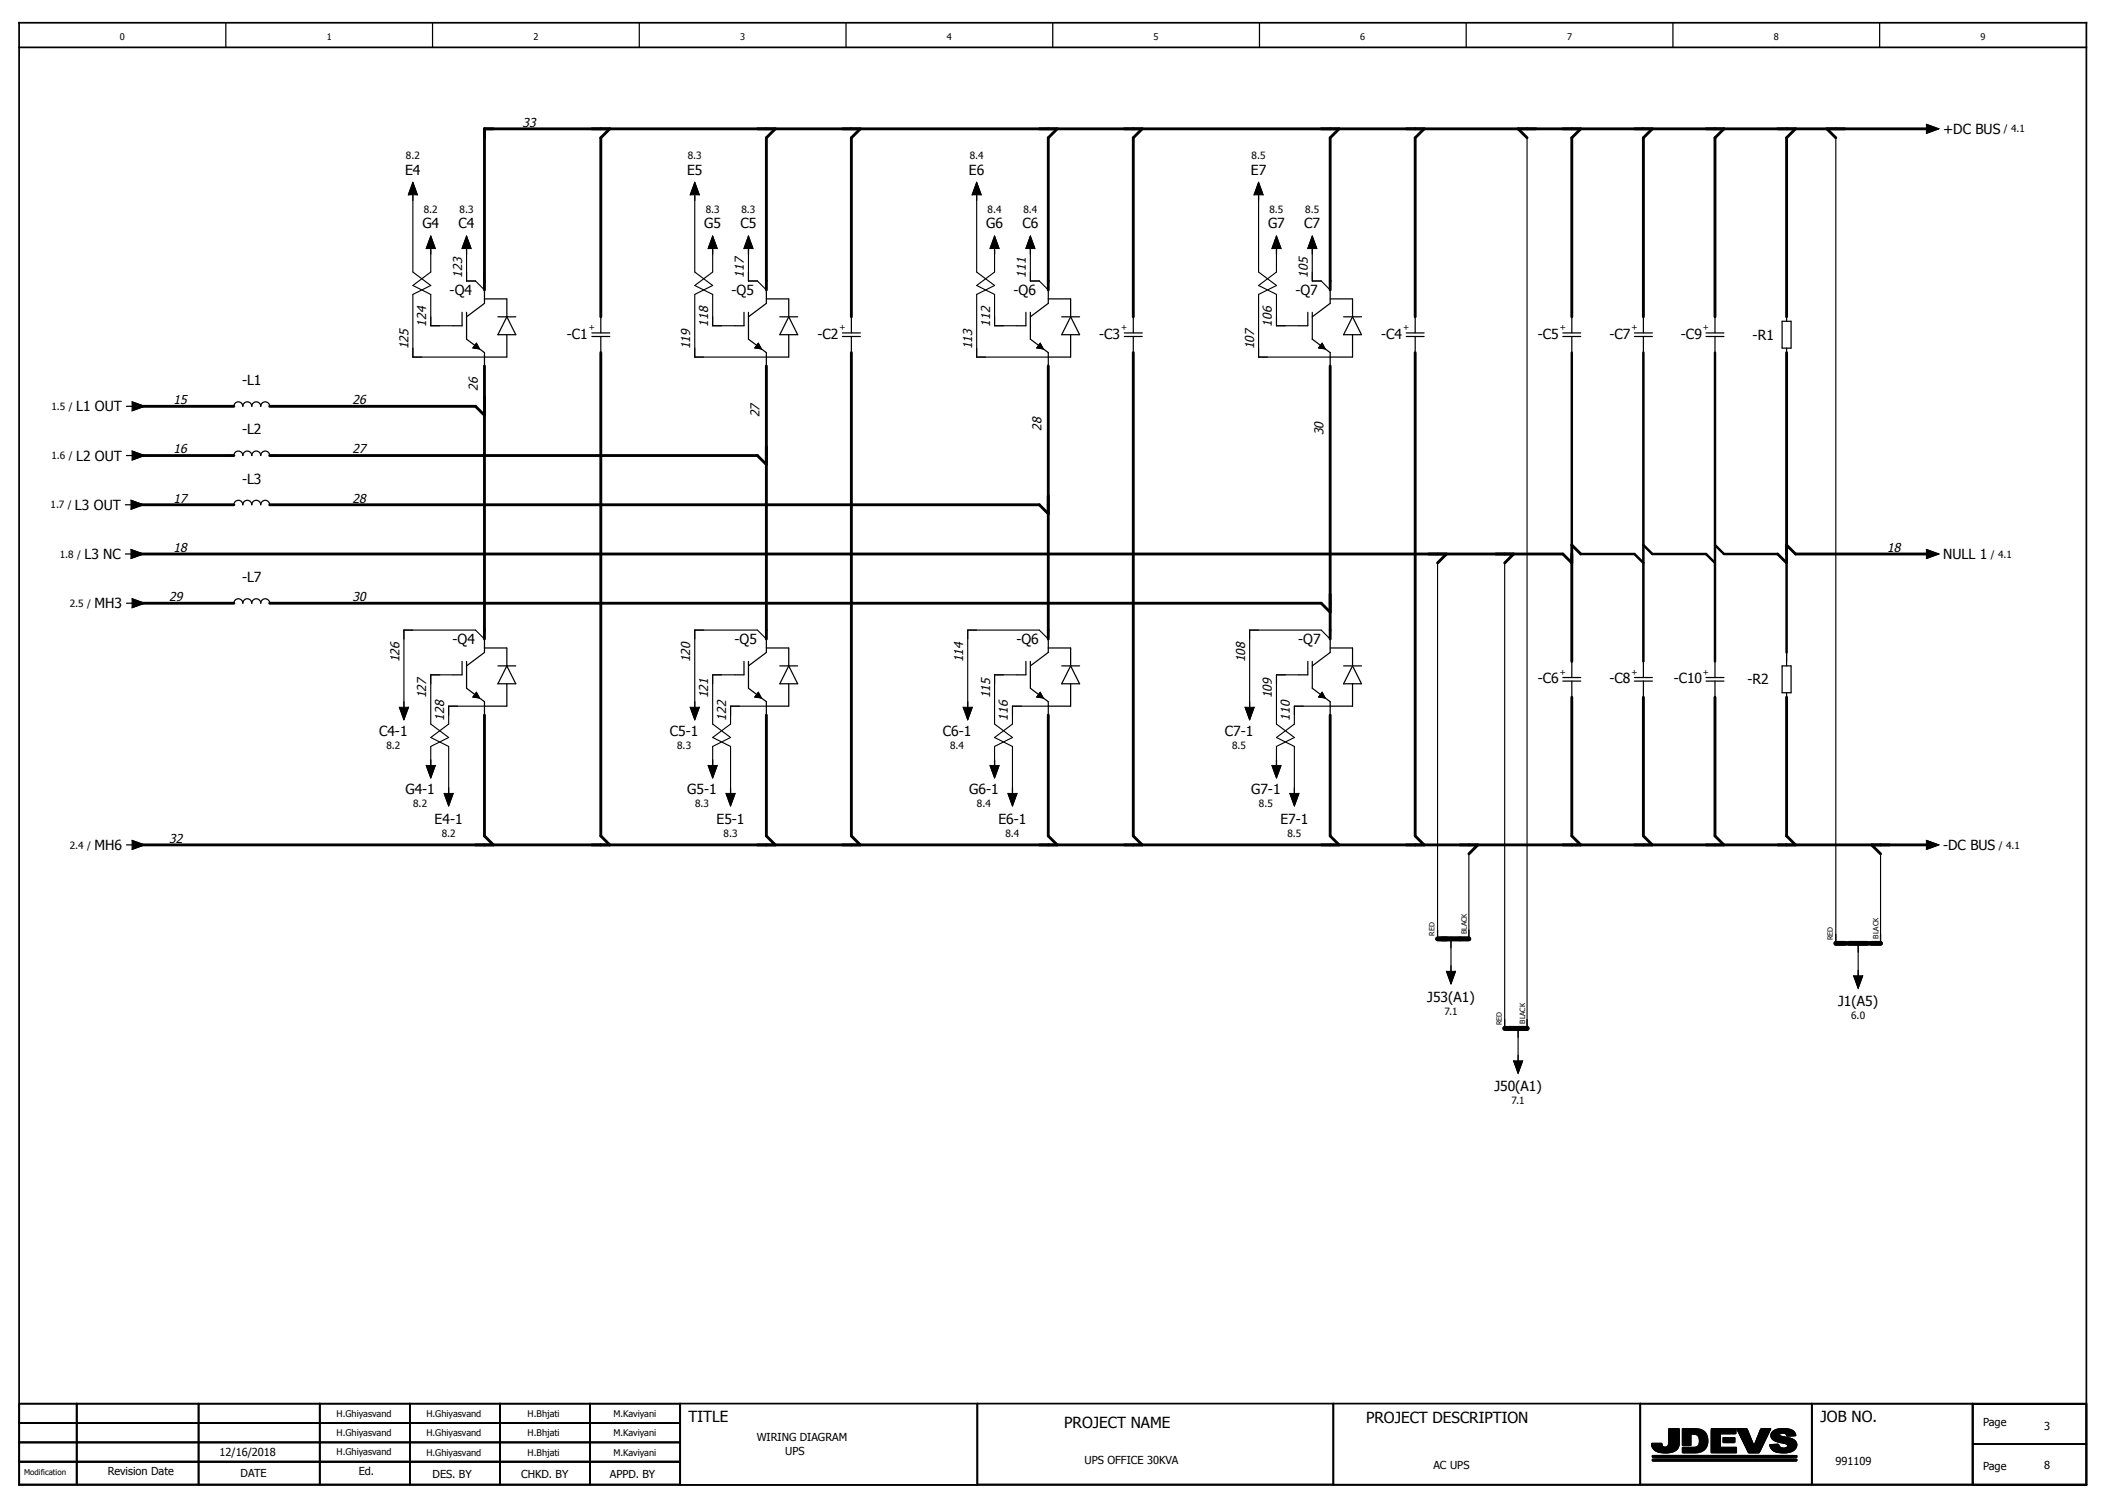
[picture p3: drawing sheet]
<svg xmlns="http://www.w3.org/2000/svg" width="428mm" height="306mm" viewBox="0 0 428 306" stroke-linecap="round" stroke-linejoin="round" font-family="sans-serif">
<g fill="none" stroke="#000" stroke-width=".25">
<path d="M45.9 4.6v5M87.9 4.6v5M129.9 4.6v5M171.9 4.6v5M213.9 4.6v5M255.9 4.6v5M297.9 4.6v5M339.9 4.6v5M381.9 4.6v5M83 39.6l.9-2.5 .9 2.5M83.9 39.6v1.1M140.2 39.6l1-2.5 .9 2.5"/>
<path d="M141.2 39.6v1.1M197.5 39.6l.9-2.5 .9 2.5M198.4 39.6v1.1M254.8 39.6l.9-2.5 .9 2.5M255.7 39.6v1.1M390.2 26.2h1.2M391.4 25.3l2.5 .9-2.5 .9M86.6 50.5l.9-2.5 .9 2.5M87.5 50.5v1.1M93.9 50.5l.9-2.5 .9 2.5M94.8 50.5v1.1M98.4 58.9v2.7l-3.6 2.8"/>
<path d="M143.9 50.5l.9-2.5 .9 2.5M144.8 50.5v1.1M151.2 50.5l.9-2.5 .9 2.5M152.1 50.5v1.1M155.7 58.9v2.7l-3.6 2.8M201.2 50.5l.9-2.5 .9 2.5M202.1 50.5v1.1M208.4 50.5l.9-2.5 .9 2.5M209.3 50.5v1.1M213 58.9v2.7l-3.7 2.8M258.4 50.5l.9-2.5 .9 2.5M259.3 50.5v1.1"/>
<path d="M265.7 50.5l.9-2.5 .9 2.5M266.6 50.5v1.1M270.2 58.9v2.7l-3.6 2.8M93.9 63.4v2.8h-1.8M94.8 63.4v5.5l3.6 2.7v2.8M96.8 69.7l.6 1.2-1.3-.2zM98.4 60.7h4.6v3.7M101.2 64.4h3.6M103 64.4l1.8 3.6h-3.6zM103 68v4.5h-4.6M120.2 67.6h3.7M120.2 68.4h3.7"/>
<path d="M122.1 64.4v3.2M122.1 68.4v3.2M151.2 63.4v2.8h-1.9M152.1 63.4v5.5l3.6 2.7v2.8M154.1 69.7l.6 1.2-1.3-.2zM155.7 60.7h4.5v3.7M158.4 64.4h3.7M160.2 64.4l1.9 3.6h-3.7zM160.2 68v4.5h-4.5M171.2 67.6h3.6M171.2 68.4h3.6M173 64.4v3.2"/>
<path d="M173 68.4v3.2M208.4 63.4v2.8h-1.8M209.3 63.4v5.5l3.7 2.7v2.8M211.3 69.7l.6 1.2-1.3-.2zM213 60.7h4.5v3.7M215.7 64.4h3.6M217.5 64.4l1.8 3.6h-3.6zM217.5 68v4.5h-4.5M228.4 67.6h3.7M228.4 68.4h3.7M230.2 64.4v3.2M230.2 68.4v3.2"/>
<path d="M265.7 63.4v2.8h-1.8M266.6 63.4v5.5l3.6 2.7v2.8M268.6 69.7l.6 1.2-1.3-.2zM270.2 60.7h4.6v3.7M273 64.4h3.6M274.8 64.4l1.8 3.6h-3.6zM274.8 68v4.5h-4.6M285.7 67.6h3.6M285.7 68.4h3.6M287.5 64.4v3.2M287.5 68.4v3.2M317.5 67.6h3.7"/>
<path d="M317.5 68.4h3.7M319.3 64.4v3.2M319.3 68.4v3.2M332.1 67.6h3.6M332.1 68.4h3.6M333.9 64.4v3.2M333.9 68.4v3.2M346.6 67.6h3.6M346.6 68.4h3.6M348.4 64.4v3.2M348.4 68.4v3.2M362.1 65.3h1.8v5.4h-1.8z"/>
<path d="M363 62.5v2.8M363 70.7v2.7M25.7 82.5h1.1M25.7 92.5h1.1M26.8 81.6l2.5 .9-2.5 .9M26.8 91.6l2.5 .9-2.5 .9M45.7 82.5h1.8a.91 .91 0 0 1 .9-.9 .91 .91 0 0 1 .9 .9 .91 .91 0 0 1 .9-.9 .91 .91 0 0 1 1 .9 .91 .91 0 0 1 .9-.9 .91 .91 0 0 1 .9 .9 .91 .91 0 0 1 .9-.9 .91 .91 0 0 1 .9 .9h1.8M45.7 92.5h1.8a.91 .91 0 0 1 .9-.9 .91 .91 0 0 1 .9 .9 .91 .91 0 0 1 .9-.9 .91 .91 0 0 1 1 .9 .91 .91 0 0 1 .9-.9 .91 .91 0 0 1 .9 .9 .91 .91 0 0 1 .9-.9 .91 .91 0 0 1 .9 .9h1.8M25.5 102.5h1.1M25.5 112.5h1.1M26.6 101.6l2.5 .9-2.5 .9M26.6 111.6l2.5 .9-2.5 .9"/>
<path d="M45.7 102.5h1.8a.91 .91 0 0 1 .9-.9 .91 .91 0 0 1 .9 .9 .91 .91 0 0 1 .9-.9 .91 .91 0 0 1 1 .9 .91 .91 0 0 1 .9-.9 .91 .91 0 0 1 .9 .9 .91 .91 0 0 1 .9-.9 .91 .91 0 0 1 .9 .9h1.8M390.2 112.5h1.2M391.4 111.6l2.5 .9-2.5 .9M25.7 122.5h1.1M26.8 121.6l2.5 .9-2.5 .9M45.7 122.5h1.8a.91 .91 0 0 1 .9-.9 .91 .91 0 0 1 .9 .9 .91 .91 0 0 1 .9-.9 .91 .91 0 0 1 1 .9 .91 .91 0 0 1 .9-.9 .91 .91 0 0 1 .9 .9 .91 .91 0 0 1 .9-.9 .91 .91 0 0 1 .9 .9h1.8M93.9 134.4v2.7h-1.8M94.8 134.4v5.4l3.6 2.7v2.8M98.4 129.8v2.7l-3.6 2.8M98.4 131.6h4.6v3.7M101.2 135.3h3.6M103 138.9v4.5h-4.6"/>
<path d="M103 135.3l1.8 3.6h-3.6zM151.2 134.4v2.7h-1.9M152.1 134.4v5.4l3.6 2.7v2.8M155.7 131.6h4.5v3.7M155.7 129.8v2.7l-3.6 2.8M158.4 135.3h3.7M160.2 135.3l1.9 3.6h-3.7zM160.2 138.9v4.5h-4.5M208.4 134.4v2.7h-1.8M209.3 134.4v5.4l3.7 2.7v2.8M213 131.6h4.5v3.7M213 129.8v2.7l-3.7 2.8"/>
<path d="M215.7 135.3h3.6M217.5 135.3l1.8 3.6h-3.6zM217.5 138.9v4.5h-4.5M265.7 134.4v2.7h-1.8M266.6 134.4v5.4l3.6 2.7v2.8M270.2 131.6h4.6v3.7M270.2 129.8v2.7l-3.6 2.8M273 135.3h3.6M274.8 135.3l1.8 3.6h-3.6zM274.8 138.9v4.5h-4.6M317.5 137.6h3.7M317.5 138.4h3.7"/>
<path d="M319.3 134.4v3.2M319.3 138.4v3.2M332.1 137.6h3.6M332.1 138.4h3.6M333.9 134.4v3.2M333.9 138.4v3.2M346.6 137.6h3.6M346.6 138.4h3.6M348.4 134.4v3.2M348.4 138.4v3.2M362.1 135.3h1.8v5.4h-1.8zM363 132.5v2.8"/>
<path d="M81.2 143.7l.9 2.5 .9-2.5M82.1 142.5v1.2M86.6 155.5l.9 2.5 .9-2.5M87.5 154.4v1.1M96.8 140.6l.6 1.2-1.3-.2zM140.2 143.7l1 2.5 .9-2.5M141.2 142.5v1.2M143.9 155.5l.9 2.5 .9-2.5M144.8 154.4v1.1M154.1 140.6l.6 1.2-1.3-.2zM195.7 143.7l.9 2.5 .9-2.5M196.6 142.5v1.2"/>
<path d="M201.2 155.5l.9 2.5 .9-2.5M202.1 154.4v1.1M211.3 140.6l.6 1.2-1.3-.2zM253 143.7l.9 2.5 .9-2.5M253.9 142.5v1.2M258.4 155.5l.9 2.5 .9-2.5M259.3 154.4v1.1M268.6 140.6l.6 1.2-1.3-.2zM363 140.7v2.7M25.7 171.6h1.1M26.8 170.7l2.5 .9-2.5 .9M90.2 161.2l1 2.5 .9-2.5"/>
<path d="M91.2 160v1.2M147.5 161.2l.9 2.5 .9-2.5M148.4 160v1.2M204.8 161.2l.9 2.5 .9-2.5M205.7 160v1.2M262.1 161.2l.9 2.5 .9-2.5M263 160v1.2M390.2 171.6h1.2M391.4 170.7l2.5 .9-2.5 .9M292.1 188.9v1.8M293.9 197.3l.9 2.5 .9-2.5M294.8 190.7v1.8"/>
<path d="M294.8 196.2v1.1M298.4 188.9v1.8M373 189.8v1.8M376.6 198.2l.9 2.5 .9-2.5M377.5 191.6v1.8M377.5 197.1v1.1M382.1 189.8v1.8M305.7 207.1v1.8M307.5 215.5l.9 2.5 .9-2.5M308.4 208.9v1.8M308.4 214.4v1.1M310.2 207.1v1.8"/>
<path d="M335.7 296h.4M336.1 295.7h-.4M337.6 293.2h-2a2.09 2.09 0 0 0 2.5 1.9h.6a3.2 3.2 0 0 0 1.9-.6 2.15 2.15 0 0 0 .6-1.8l-.1-2.5h-1.9l-.2 .1v2.7a.74 .74 0 0 1-.7 1M337.6 293.2h.1M337.6 293.2a.65 .65 0 0 0 .7 .8M338.3 294h.1M341.8 290.2h3l1 .3a2.52 2.52 0 0 1 1.2 2.3 2.52 2.52 0 0 1-1.6 2.2l-.8 .1h-2.8v-1.1h1.6a1.63 1.63 0 0 0 1.7-.5l.1-.3a1.38 1.38 0 0 0-1.2-1.9h-.5v2.3h-1.7zM347.7 290.2h5v1h-.1l-3.1 .1v2.7h3.3v1.1h-5.1zM350.1 292h2.4v1h-2.4zM356.3 293.7h.1M359.7 290.2h-1.8l-.2 .1-1.3 3.4M359.7 290.2h.1"/>
<path d="M359.8 290.2l-2.4 4.9h-2.1l-2.4-4.9h2l1.4 3.5M360.2 290.8l.6-.4 .8-.2 2.1 .2a1.58 1.58 0 0 1 1.1 1.2l-1.7 .1a.87 .87 0 0 0-.7-.6 .87 .87 0 0 0-.9 .4l.3 .2 1.2 .3a2.09 2.09 0 0 1 2 1.5 1.59 1.59 0 0 1-1.1 1.4l-1.2 .2a3.2 3.2 0 0 1-2.6-.6l-.4-.5-.1-.5 1.7-.1a1.09 1.09 0 0 0 .8 .8 1.09 1.09 0 0 0 1.1-.5 1.57 1.57 0 0 0-1.5-.7 1.84 1.84 0 0 1-1.9-1.5zM363.6 295.7h1.4M365 296.7v.1M365 293.5h.1M365 296.7h.1M365 296.7v-.3h-.9h-28.4v.4h29.3M365 295.7h-29.3v.3h29.3M365 295.7v.3M365 296h-1.4"/>
</g>
<g fill="none" stroke="#000" stroke-width=".35">
<path d="M3.9 9.6h420M3.9 4.6h420v297h-420zM3.9 296.9h134.3M3.9 293h134.3M3.9 289h134.3M15.6 285.1v16.4M40.3 285.1v16.4M65 285.1v16.4M83.3 285.1v16.4M101.6 285.1v16.4M119.9 285.1v16.4M138.2 285.1v16.5"/>
<path d="M198.6 285.1v16.5M270.9 285.1v16.5h62.3v-16.5M368.1 285.1v16.4M400.8 285.1v16.5M400.8 285.2h23.1M400.8 293.3h23.1M423.9 285.1h-420v16.4h134.3M198.6 301.5h72.3M333.2 301.5h90.7"/>
</g>
<g fill="none" stroke="#000" stroke-width=".2">
<path d="M3.9 293.1h134.3M3.9 285.2h134.3v16.4h-134.3zM3.9 297h134.3M3.9 289.1h134.3M15.6 285.2v16.4M40.3 285.2v16.4M65 285.2v16.4M83.3 285.2v16.4M101.6 285.2v16.4M119.9 285.2v16.4M333.2 285.2h90.7v16.4h-90.7zM368.1 285.2v16.4"/>
<path d="M400.8 285.2v16.4"/>
</g>
<g fill="#000" stroke="#000" stroke-width=".2">
<path d="M83.9 37.1l.9 2.5h-1.8zM141.2 37.1l.9 2.5h-1.9zM198.4 37.1l.9 2.5h-1.8zM255.7 37.1l.9 2.5h-1.8zM391.4 25.3l2.5 .9-2.5 .9zM87.5 48l.9 2.5h-1.8zM94.8 48l.9 2.5h-1.8zM144.8 48l.9 2.5h-1.8zM152.1 48l.9 2.5h-1.8zM202.1 48l.9 2.5h-1.8zM209.3 48l.9 2.5h-1.8zM259.3 48l.9 2.5h-1.8z"/>
<path d="M266.6 48l.9 2.5h-1.8zM96.8 69.7l.6 1.2-1.3-.2zM154.1 69.7l.6 1.2-1.3-.2zM211.3 69.7l.6 1.2-1.3-.2zM268.6 69.7l.6 1.2-1.3-.2zM26.8 81.6l2.5 .9-2.5 .9zM26.8 91.6l2.5 .9-2.5 .9zM26.6 101.6l2.5 .9-2.5 .9zM26.6 111.6l2.5 .9-2.5 .9zM391.4 111.6l2.5 .9-2.5 .9zM26.8 121.6l2.5 .9-2.5 .9zM81.2 143.7h1.8l-.9 2.5z"/>
<path d="M86.6 155.5h1.8l-.9 2.5zM96.8 140.6l.6 1.2-1.3-.2zM140.2 143.7h1.9l-.9 2.5zM143.9 155.5h1.8l-.9 2.5zM154.1 140.6l.6 1.2-1.3-.2zM195.7 143.7h1.8l-.9 2.5zM201.2 155.5h1.8l-.9 2.5zM211.3 140.6l.6 1.2-1.3-.2zM253 143.7h1.8l-.9 2.5zM258.4 155.5h1.8l-.9 2.5zM268.6 140.6l.6 1.2-1.3-.2zM26.8 170.7l2.5 .9-2.5 .9z"/>
<path d="M90.2 161.2h1.9l-.9 2.5zM147.5 161.2h1.8l-.9 2.5zM204.8 161.2h1.8l-.9 2.5zM262.1 161.2h1.8l-.9 2.5zM391.4 170.7l2.5 .9-2.5 .9zM293.9 197.3h1.8l-.9 2.5zM376.6 198.2h1.8l-.9 2.5zM307.5 215.5h1.8l-.9 2.5zM335.7 295.7h27.9h1.4v.3h-29.3zM335.6 293.2h2a.73 .73 0 0 0 .7 .8 .7 .7 0 0 0 .7-1v-2.7l.2-.1h1.9l.1 2.5a2.11 2.11 0 0 1-2 2.4h-.5a3.4 3.4 0 0 1-2.9-1zM341.8 290.2h3l1 .3a2.52 2.52 0 0 1 1.2 2.3 2.52 2.52 0 0 1-1.6 2.2l-.8 .1h-2.8v-1.1h1.8a1.42 1.42 0 0 0 1.5-.6 1.42 1.42 0 0 0-.1-1.7 1.7 1.7 0 0 0-1.5-.4v2.3h-1.7zM350.1 292h2.4v1h-2.4z"/>
<path d="M347.7 290.2h5v1h-.1l-3.1 .1v2.7h3.3v1.1h-5.1zM352.9 290.2h2l1.5 3.5 1.3-3.4 .2-.1h1.9l-2.4 4.9h-2.1zM360.2 290.8l.6-.4 .8-.2 2.1 .2a1.58 1.58 0 0 1 1.1 1.2l-1.6 .1a.98 .98 0 0 0-1.7-.2l.3 .2 1.2 .3a1.87 1.87 0 0 1 2 1.6 2.34 2.34 0 0 1-2.7 1.5 2.37 2.37 0 0 1-2.5-.9l-.2-.7 1.7-.1a1.09 1.09 0 0 0 .8 .8 1.09 1.09 0 0 0 1.1-.5 1.57 1.57 0 0 0-1.5-.7 1.88 1.88 0 0 1-1.9-1.4l.1-.5zM335.7 296.4h28.4h.9v.3l-29.3 .1z"/>
</g>
<g fill="none" stroke="#000" stroke-width=".58">
<path d="M123.9 26.2l-1.8 1.8v36.4M157.5 26.2l-1.8 1.8v30.9M174.8 26.2l-1.8 1.8v36.4M214.8 26.2l-1.8 1.8v30.9M232.1 26.2l-1.9 1.8v36.4M272.1 26.2l-1.9 1.8v30.9M289.3 26.2l-1.8 1.8v36.4M308.4 26.2l1.8 1.8M321.2 26.2l-1.9 1.8v36.4M335.7 26.2l-1.8 1.8v36.4M350.2 26.2l-1.8 1.8v36.4M364.8 26.2l-1.8 1.8v36.4"/>
<path d="M371.2 26.2l1.8 1.8M392.1 26.2h-293.7v32.7M98.4 74.4v55.4M122.1 71.6v98.2l1.8 1.8M155.7 74.4v55.4M173 71.6v98.2l1.8 1.8M213 74.4v55.4M230.2 71.6v98.2l1.9 1.8M270.2 74.4v55.4M287.5 71.6v98.2l1.8 1.8M363 71.6v42.8l-1.8-1.9M27.5 82.5h20"/>
<path d="M27.5 92.5h20M54.8 82.5h41.8l1.8 1.9M54.8 92.5h99.1l1.8 1.9M27.3 102.5h20.2M27.3 112.5h290.2l1.8 1.9M54.8 102.5h156.4l1.8 1.9M293.9 112.5l-1.8 1.9M307.5 112.5l-1.8 1.9M321.2 112.5l-1.9-1.8v23.7M363 110.7l1.8 1.8h27.3M27.5 122.5h20M54.8 122.5h213.6l1.8 1.9"/>
<path d="M98.4 145.3v24.5l1.8 1.8M155.7 145.3v24.5l1.8 1.8M213 145.3v24.5l1.8 1.8M270.2 145.3v24.5l1.9 1.8M319.3 141.6v28.2l1.9 1.8M333.9 141.6v28.2l1.8 1.8M348.4 141.6v28.2l1.8 1.8M363 141.6v28.2l1.8 1.8M27.5 171.6h364.6M300.2 171.6l-1.8 1.8M380.2 171.6l1.9 1.8"/>
</g>
<g fill="none" stroke="#000" stroke-width=".23">
<path d="M83.9 39.8v15.5l3.6 2.7-3.6 1.8v12.7h14.5M141.2 39.8v15.5l3.6 2.7-3.6 1.8v12.7h14.5M198.4 39.8v15.5l3.7 2.7-3.7 1.8v12.7h14.6M255.7 39.8v15.5l3.6 2.7-3.6 1.8v12.7h14.5M310.2 28v180.9M373 28v163.6M87.5 50.7v4.6l-3.6 2.7 3.6 1.8v6.4h4.6M94.8 50.7v6.4h1.8l1.8 1.8v-3.6M144.8 50.7v4.6l-3.6 2.7 3.6 1.8v6.4h4.5M152.1 50.7v6.4h1.8l1.8 1.8v-3.6M202.1 50.7v4.6l-3.7 2.7 3.7 1.8v6.4h4.5M209.3 50.7v6.4h1.9l1.8 1.8v-3.6"/>
<path d="M259.3 50.7v4.6l-3.6 2.7 3.6 1.8v6.4h4.6M266.6 50.7v6.4h1.8l1.8 1.8v-3.6M319.3 71.6v40.9M333.9 71.6v62.8M348.4 71.6v62.8M292.1 114.4v76.3M305.7 114.4v94.5M321.2 112.5h10.9l1.8 1.9M333.9 110.7l1.8 1.8h10.9l1.8 1.9M348.4 110.7l1.8 1.8h11M363 112.5v21.9M92.1 137.1h-4.6v10l3.7 2.7-3.7 1.8v5.5"/>
<path d="M98.4 126.2v3.6l-1.8-1.8h-14.5v17.3M149.3 137.1h-4.5v10l3.6 2.7-3.6 1.8v5.5M155.7 126.2v3.6l-1.8-1.8h-12.7v17.3M206.6 137.1h-4.5v10l3.6 2.7-3.6 1.8v5.5M213 126.2v3.6l-1.8-1.8h-14.6v17.3M263.9 137.1h-4.6v10l3.7 2.7-3.7 1.8v5.5M270.2 126.2v3.6l-1.8-1.8h-14.5v17.3M98.4 143.4h-7.2v3.7l-3.7 2.7 3.7 1.8v11.2M155.7 143.4h-7.3v3.7l-3.6 2.7 3.6 1.8v11.2M213 143.4h-7.3v3.7l-3.6 2.7 3.6 1.8v11.2M270.2 143.4h-7.2v3.7l-3.7 2.7 3.7 1.8v11.2M298.4 173.4v17.3"/>
<path d="M382.1 173.4v18.2M294.8 190.7v8.2M377.5 191.6v8.2M308.4 208.9v8.2"/>
</g>
<path d="M292.1 190.7h6.3M373 191.6h9.1M305.7 208.9h4.5" fill="none" stroke="#000" stroke-width=".91"/>
<path d="M292.1 190.7h6.3M373 191.6h1.8M375.7 191.6h3.6M380.2 191.6h1.9M305.7 208.9h4.5" fill="none" stroke="#000" stroke-width="1"/>
<path d="M319.3 71.6v39.1M333.9 71.6v62.8M348.4 71.6v62.8M321.2 112.5h10.9l1.8 1.9M333.9 110.7l1.8 1.8h10.9l1.8 1.9M348.4 110.7l1.8 1.8h11M363 114.4v18.1" fill="none" stroke="#000" stroke-width=".5"/>
<g font-size="3.1">
<text x="139.9" y="288.9">TITLE</text>
<text x="216.2" y="290">PROJECT NAME</text>
<text x="277.5" y="289">PROJECT DESCRIPTION</text>
<text x="369.9" y="288.9">JOB NO.</text>
</g>
<g font-size="2.8">
<text x="394.8" y="27.2">+DC BUS</text>
<text x="82.3" y="35.5">E4</text>
<text x="139.6" y="35.5">E5</text>
<text x="196.9" y="35.5">E6</text>
<text x="254.1" y="35.5">E7</text>
<text x="85.8" y="46.4">G4</text>
<text x="93.2" y="46.4">C4</text>
<text x="143.1" y="46.4">G5</text>
<text x="150.4" y="46.4">C5</text>
<text x="200.4" y="46.4">G6</text>
<text x="207.7" y="46.4">C6</text>
<text x="257.6" y="46.4">G7</text>
<text x="265" y="46.4">C7</text>
<text x="91.4" y="59.8">-Q4</text>
<text x="148.6" y="59.8">-Q5</text>
<text x="205.9" y="59.8">-Q6</text>
<text x="263.2" y="59.8">-Q7</text>
<text x="115.1" y="68.8">-C1</text>
<text x="166.1" y="68.8">-C2</text>
<text x="223.3" y="68.8">-C3</text>
<text x="280.6" y="68.8">-C4</text>
<text x="312.4" y="68.8">-C5</text>
<text x="327" y="68.8">-C7</text>
<text x="341.5" y="68.8">-C9</text>
<text x="356.1" y="69">-R1</text>
<text x="15.5" y="83.6">L1 OUT</text>
<text x="49.2" y="78.2">-L1</text>
<text x="49.2" y="88.2">-L2</text>
<text x="15.5" y="93.6">L2 OUT</text>
<text x="49.2" y="98.2">-L3</text>
<text x="15.2" y="103.6">L3 OUT</text>
<text x="17.2" y="113.6">L3 NC</text>
<text x="394.8" y="113.6">NULL 1</text>
<text x="49.2" y="118.2">-L7</text>
<text x="19.2" y="123.6">MH3</text>
<text x="91.9" y="130.8">-Q4</text>
<text x="149.2" y="130.8">-Q5</text>
<text x="206.5" y="130.8">-Q6</text>
<text x="263.8" y="130.8">-Q7</text>
<text x="312.4" y="138.8">-C6</text>
<text x="327" y="138.8">-C8</text>
<text x="340" y="138.7">-C10</text>
<text x="355" y="139">-R2</text>
<text x="77" y="149.4">C4-1</text>
<text x="136.1" y="149.4">C5-1</text>
<text x="191.6" y="149.4">C6-1</text>
<text x="248.8" y="149.4">C7-1</text>
<text x="82.4" y="161.3">G4-1</text>
<text x="139.6" y="161.3">G5-1</text>
<text x="196.9" y="161.3">G6-1</text>
<text x="254.2" y="161.3">G7-1</text>
<text x="88.3" y="167.3">E4-1</text>
<text x="145.6" y="167.3">E5-1</text>
<text x="202.9" y="167.3">E6-1</text>
<text x="260.1" y="167.3">E7-1</text>
<text x="19.2" y="172.7">MH6</text>
<text x="394.8" y="172.7">-DC BUS</text>
<text x="290" y="203.4">J53(A1)</text>
<text x="373.5" y="204.4">J1(A5)</text>
<text x="303.6" y="221.6">J50(A1)</text>
</g>
<g font-size="2.5">
<text x="106.2" y="25.7">33</text>
<text x="93.9" y="56.4" transform="rotate(-90 93.9 56.4)">123</text>
<text x="151.1" y="56.4" transform="rotate(-90 151.1 56.4)">117</text>
<text x="208.4" y="56.4" transform="rotate(-90 208.4 56.4)">111</text>
<text x="265.7" y="56.4" transform="rotate(-90 265.7 56.4)">105</text>
<text x="83" y="70.9" transform="rotate(-90 83 70.9)">125</text>
<text x="86.6" y="66.4" transform="rotate(-90 86.6 66.4)">124</text>
<text x="140.2" y="70.9" transform="rotate(-90 140.2 70.9)">119</text>
<text x="143.9" y="66.4" transform="rotate(-90 143.9 66.4)">118</text>
<text x="197.5" y="70.9" transform="rotate(-90 197.5 70.9)">113</text>
<text x="201.1" y="66.4" transform="rotate(-90 201.1 66.4)">112</text>
<text x="254.8" y="70.9" transform="rotate(-90 254.8 70.9)">107</text>
<text x="258.4" y="66.4" transform="rotate(-90 258.4 66.4)">106</text>
<text x="35.3" y="82.1">15</text>
<text x="71.6" y="82.1">26</text>
<text x="97.1" y="79.3" transform="rotate(-90 97.1 79.3)">26</text>
<text x="154.3" y="84.8" transform="rotate(-90 154.3 84.8)">27</text>
<text x="211.6" y="87.5" transform="rotate(-90 211.6 87.5)">28</text>
<text x="268.9" y="88.4" transform="rotate(-90 268.9 88.4)">30</text>
<text x="35.3" y="92.1">16</text>
<text x="71.6" y="92.1">27</text>
<text x="35.3" y="102.1">17</text>
<text x="71.6" y="102.1">28</text>
<text x="35.3" y="112.1">18</text>
<text x="383.4" y="112.1">18</text>
<text x="34.3" y="122.1">29</text>
<text x="71.6" y="122.1">30</text>
<text x="81.1" y="134.6" transform="rotate(-90 81.1 134.6)">126</text>
<text x="140.2" y="134.6" transform="rotate(-90 140.2 134.6)">120</text>
<text x="195.7" y="134.6" transform="rotate(-90 195.7 134.6)">114</text>
<text x="253" y="134.6" transform="rotate(-90 253 134.6)">108</text>
<text x="86.6" y="141.8" transform="rotate(-90 86.6 141.8)">127</text>
<text x="143.9" y="141.8" transform="rotate(-90 143.9 141.8)">121</text>
<text x="201.1" y="141.8" transform="rotate(-90 201.1 141.8)">115</text>
<text x="258.4" y="141.8" transform="rotate(-90 258.4 141.8)">109</text>
<text x="90.2" y="146.4" transform="rotate(-90 90.2 146.4)">128</text>
<text x="147.5" y="146.4" transform="rotate(-90 147.5 146.4)">122</text>
<text x="204.8" y="146.4" transform="rotate(-90 204.8 146.4)">116</text>
<text x="262.1" y="146.4" transform="rotate(-90 262.1 146.4)">110</text>
<text x="34.3" y="171.2">32</text>
</g>
<g font-size="2.2">
<text x="153.7" y="292.7">WIRING DIAGRAM</text>
<text x="402.9" y="289.7">Page</text>
<text x="415.3" y="290.5">3</text>
<text x="21.9" y="299.7">Revision Date</text>
<text x="44.6" y="295.7">12/16/2018</text>
<text x="72.9" y="299.7">Ed.</text>
<text x="159.5" y="295.6">UPS</text>
<text x="220.4" y="297.4">UPS OFFICE 30KVA</text>
<text x="291.2" y="298.4">AC UPS</text>
<text x="372.9" y="297.6">991109</text>
<text x="402.9" y="298.7">Page</text>
<text x="415.3" y="298.4">8</text>
<text x="48.9" y="300.1">DATE</text>
<text x="87.9" y="300.1">DES. BY</text>
<text x="105.9" y="300.1">CHKD. BY</text>
<text x="123.9" y="300.1">APPD. BY</text>
</g>
<g font-size="2">
<text x="407.1" y="26.9">/ 4.1</text>
<text x="82.5" y="32.3">8.2</text>
<text x="139.7" y="32.3">8.3</text>
<text x="197" y="32.3">8.4</text>
<text x="254.3" y="32.3">8.5</text>
<text x="86.1" y="43.2">8.2</text>
<text x="93.4" y="43.2">8.3</text>
<text x="143.4" y="43.2">8.3</text>
<text x="150.6" y="43.2">8.3</text>
<text x="200.6" y="43.2">8.4</text>
<text x="207.9" y="43.2">8.4</text>
<text x="257.9" y="43.2">8.5</text>
<text x="265.2" y="43.2">8.5</text>
<text x="10.5" y="83.3">1.5 /</text>
<text x="10.5" y="93.3">1.6 /</text>
<text x="10.3" y="103.3">1.7 /</text>
<text x="12.2" y="113.3">1.8 /</text>
<text x="404.5" y="113.3">/ 4.1</text>
<text x="14.2" y="123.3">2.5 /</text>
<text x="78.5" y="152.1">8.2</text>
<text x="137.6" y="152.1">8.3</text>
<text x="193" y="152.1">8.4</text>
<text x="250.3" y="152.1">8.5</text>
<text x="83.9" y="163.9">8.2</text>
<text x="141.2" y="163.9">8.3</text>
<text x="198.5" y="163.9">8.4</text>
<text x="255.8" y="163.9">8.5</text>
<text x="14.2" y="172.4">2.4 /</text>
<text x="89.7" y="170">8.2</text>
<text x="147" y="170">8.3</text>
<text x="204.3" y="170">8.4</text>
<text x="261.6" y="170">8.5</text>
<text x="406.1" y="172.4">/ 4.1</text>
<text x="293.4" y="206.1">7.1</text>
<text x="376.1" y="207">6.0</text>
<text x="307.1" y="224.3">7.1</text>
</g>
<g font-size="1.9">
<text x="24.4" y="8.2">0</text>
<text x="66.4" y="8.2">1</text>
<text x="108.4" y="8.2">2</text>
<text x="150.4" y="8.2">3</text>
<text x="192.4" y="8.2">4</text>
<text x="234.4" y="8.2">5</text>
<text x="276.4" y="8.2">6</text>
<text x="318.4" y="8.2">7</text>
<text x="360.4" y="8.2">8</text>
<text x="402.4" y="8.2">9</text>
<text x="68.4" y="287.8">H.Ghiyasvand</text>
<text x="86.6" y="287.8">H.Ghiyasvand</text>
<text x="107.2" y="287.9">H.Bhjati</text>
<text x="124.6" y="287.8">M.Kaviyani</text>
<text x="68.4" y="291.7">H.Ghiyasvand</text>
<text x="86.6" y="291.8">H.Ghiyasvand</text>
<text x="107.2" y="291.8">H.Bhjati</text>
<text x="124.6" y="291.7">M.Kaviyani</text>
<text x="68.4" y="295.6">H.Ghiyasvand</text>
<text x="86.6" y="295.7">H.Ghiyasvand</text>
<text x="107.2" y="295.7">H.Bhjati</text>
<text x="124.6" y="295.7">M.Kaviyani</text>
</g>
<g font-size="1.7">
<text x="119.6" y="67.1">+</text>
<text x="170.5" y="67.1">+</text>
<text x="227.8" y="67.1">+</text>
<text x="285.1" y="67.1">+</text>
<text x="316.9" y="67.1">+</text>
<text x="331.4" y="67.1">+</text>
<text x="346" y="67.1">+</text>
<text x="316.9" y="137.1">+</text>
<text x="331.4" y="137.1">+</text>
<text x="346" y="137.1">+</text>
</g>
<text font-size="1.6" x="4.9" y="299.7">Modification</text>
<g font-size="1.5">
<text x="291.5" y="190" transform="rotate(-90 291.5 190)">RED</text>
<text x="298" y="189.7" transform="rotate(-90 298 189.7)">BLACK</text>
<text x="372.4" y="190.9" transform="rotate(-90 372.4 190.9)">RED</text>
<text x="381.7" y="190.6" transform="rotate(-90 381.7 190.6)">BLACK</text>
<text x="305.1" y="208.2" transform="rotate(-90 305.1 208.2)">RED</text>
<text x="309.9" y="207.9" transform="rotate(-90 309.9 207.9)">BLACK</text>
</g>
</svg>
